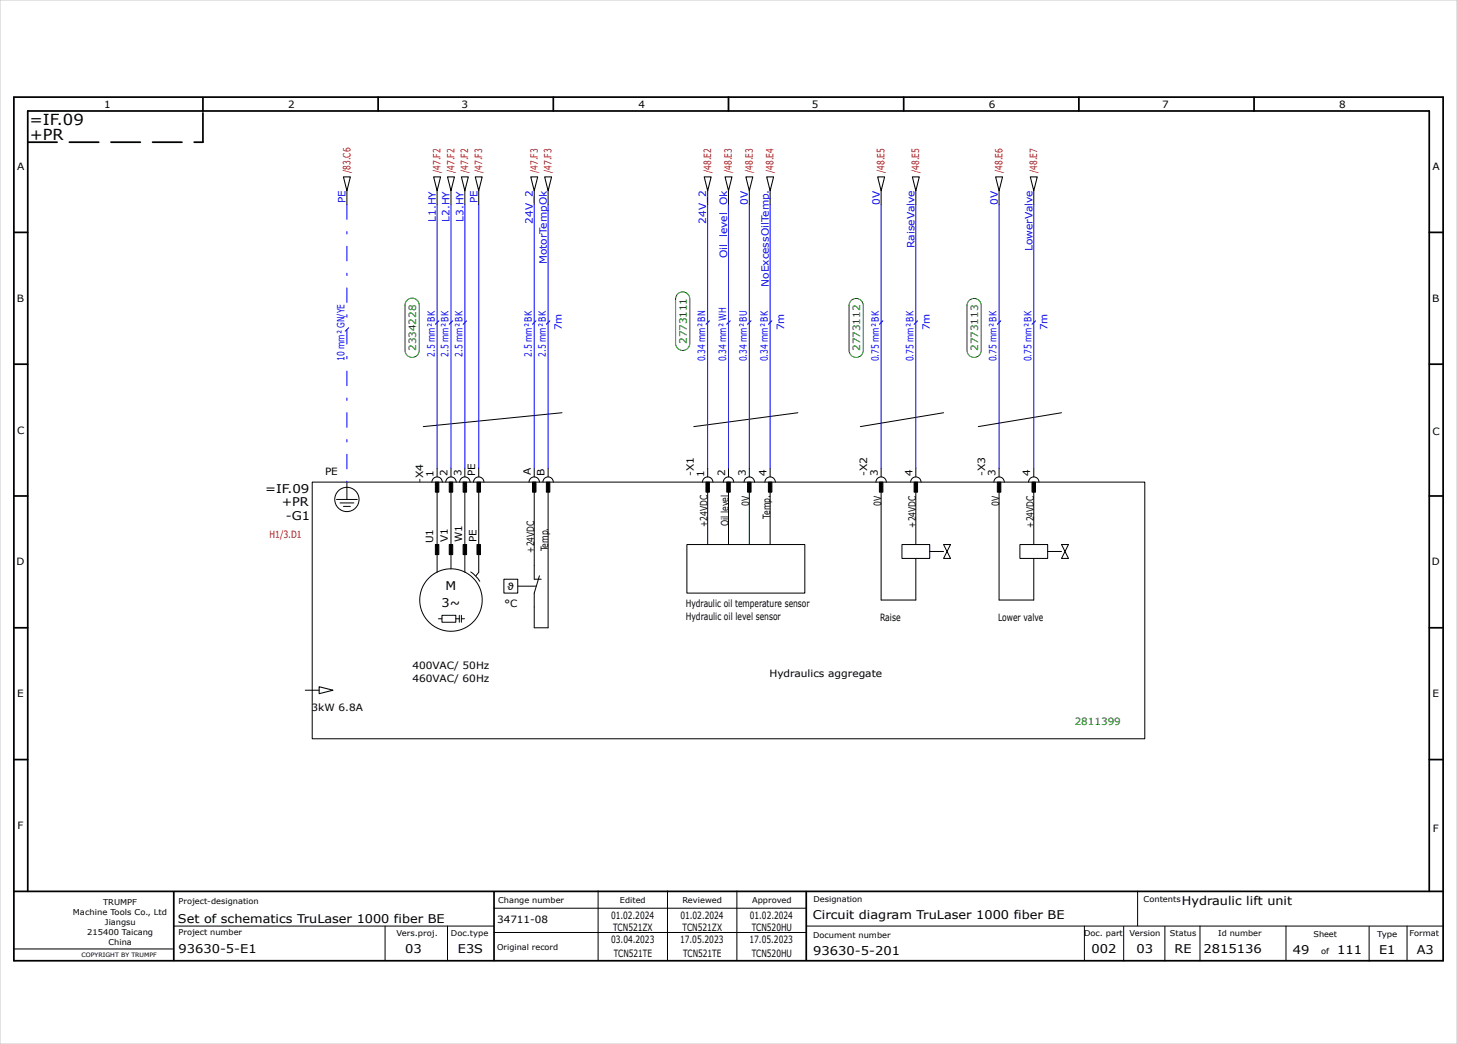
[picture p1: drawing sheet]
<svg xmlns="http://www.w3.org/2000/svg" width="420mm" height="301mm" viewBox="0 0 420 301" stroke-linecap="round" stroke-linejoin="round" font-family="sans-serif">
<g fill="none" stroke="#000" stroke-width=".5">
<path d="M4 28h412v249h-412zM58.5 28.2v3.8M109 28v4M159.5 28v4M210 28v4M260.5 28v4M311 28v4M361.5 28v4M4 67h4M412 67h4M4 105h4M412 105h4"/>
<path d="M4 143h4M412 143h4M4 181h4M412 181h4M4 219h4M412 219h4M4 257h412M8 257v-225h404v225M50.1 257.1v19.8M142.4 257.2v19.8M232.4 257.1v19.7"/>
</g>
<g fill="none" stroke="#000" stroke-width=".29">
<path d="M100 55v4M126 55v4M130 55v4M134 55v4M138 55v4M154 55v4M158 55v4M204 55v4M210 55v4M216 55v4M222 55v4M254 55v4"/>
<path d="M264 55v4M288 55v4M298 55v4M162 119l-40 4M230 119l-30 4M272 119l-24 4M306 119l-24 4M90 139h240v74h-240zM100 139v5M124.5 139a1.5 1.5 0 0 1 1.5-1.5 1.5 1.5 0 0 1 1.5 1.5M126 135v2.5M128.5 139a1.5 1.5 0 0 1 1.5-1.5 1.5 1.5 0 0 1 1.5 1.5"/>
<path d="M130 135v2.5M132.5 139a1.5 1.5 0 0 1 1.5-1.5 1.5 1.5 0 0 1 1.5 1.5M134 135v2.5M136.5 139a1.5 1.5 0 0 1 1.5-1.5 1.5 1.5 0 0 1 1.5 1.5M138 135v2.5M152.5 139a1.5 1.5 0 0 1 1.5-1.5 1.5 1.5 0 0 1 1.5 1.5M154 135v2.5M156.5 139a1.5 1.5 0 0 1 1.5-1.5 1.5 1.5 0 0 1 1.5 1.5M158 135v2.5M202.5 139a1.5 1.5 0 0 1 1.5-1.5 1.5 1.5 0 0 1 1.5 1.5M204 135v2.5M208.5 139a1.5 1.5 0 0 1 1.5-1.5 1.5 1.5 0 0 1 1.5 1.5"/>
<path d="M210 135v2.5M214.5 139a1.5 1.5 0 0 1 1.5-1.5 1.5 1.5 0 0 1 1.5 1.5M216 135v2.5M220.5 139a1.5 1.5 0 0 1 1.5-1.5 1.5 1.5 0 0 1 1.5 1.5M222 135v2.5M252.5 139a1.5 1.5 0 0 1 1.5-1.5 1.5 1.5 0 0 1 1.5 1.5M254 135v2.5M262.5 139a1.5 1.5 0 0 1 1.5-1.5 1.5 1.5 0 0 1 1.5 1.5M264 135v2.5M286.5 139a1.5 1.5 0 0 1 1.5-1.5 1.5 1.5 0 0 1 1.5 1.5M288 135v2.5M296.5 139a1.5 1.5 0 0 1 1.5-1.5 1.5 1.5 0 0 1 1.5 1.5"/>
<path d="M298 135v2.5M97 144h6M98 145h4M99 146h2M126 141v16M126 158v7M130 141v16M130 158v6M134 141v16M134 158v7M138 141v16M138 158v7l-.8 1"/>
<path d="M154 141v26h2M158 141v40h-4v-10l1.5-5M198 157h34v14h-34zM204 141v16M210 141v16M216 141v16M222 141v16M254 141v32h10v-12M260 157h8v4h-8zM264 141v16M272 157h2l-1 2zM273 159l1 2h-2z"/>
<path d="M288 141v32h10v-12M294 157h8v4h-8zM298 141v16M306 157h2l-1 2zM307 159l1 2h-2zM126.4 178.4h1M127.4 177.4h4v2h-4zM131.4 178.4h1M132.4 177.4v2M133 178.4h.9M133 177.4v2M135.7 164.9l1.4 1.2 1.2 1.5"/>
<path d="M145.2 167h4.1v4h-4.1zM88 199h4M172.4 256.9v20M192.4 256.9v20M212.4 256.9v20M327.9 256.9v10M4.1 273.6h45.7M50.1 267h92.2M111 267v10M129 267v10M142.4 261.9h90M142.4 268.9h90"/>
<path d="M232.5 267h183.5M312.6 267v10M323.9 267.1v10M335.8 267.1v10M345.9 267v10.1M370.7 267v9.8M394.7 267.1v10M405.6 267v10"/>
<circle cx="100" cy="144" r="3.5"/>
<circle cx="130" cy="173" r="9"/>
</g>
<path d="M8 41h50.5M58.5 41v-8.8" fill="none" stroke="#000" stroke-width=".5" stroke-dasharray="8.5 3.5"/>
<path d="M0 0h420v301h-420z" fill="none" stroke="#c9c9c9" stroke-width=".29"/>
<path d="M268 159h4M302 159h4M149.3 169h5.2" fill="none" stroke="#000" stroke-width=".29" stroke-dasharray="8.5 3.5"/>
<g fill="#000" stroke="#000" stroke-width=".29">
<path d="M125.5 139h1v2.9h-1z" fill-rule="evenodd"/>
<path d="M129.5 139h1v2.9h-1z" fill-rule="evenodd"/>
<path d="M133.5 139h1v2.9h-1z" fill-rule="evenodd"/>
<path d="M137.5 139h1v2.9h-1z" fill-rule="evenodd"/>
<path d="M153.5 139h1v2.9h-1z" fill-rule="evenodd"/>
<path d="M157.5 139h1v2.9h-1z" fill-rule="evenodd"/>
<path d="M203.5 139h1v2.9h-1z" fill-rule="evenodd"/>
<path d="M209.5 139h1v2.9h-1z" fill-rule="evenodd"/>
<path d="M215.5 139h1v2.9h-1z" fill-rule="evenodd"/>
<path d="M221.5 139h1v2.9h-1z" fill-rule="evenodd"/>
<path d="M253.5 139h1v2.9h-1z" fill-rule="evenodd"/>
<path d="M263.5 139h1v2.9h-1z" fill-rule="evenodd"/>
<path d="M287.5 139h1v2.9h-1z" fill-rule="evenodd"/>
<path d="M297.5 139h1v2.9h-1z" fill-rule="evenodd"/>
<path d="M125.5 157h1v2.9h-1z" fill-rule="evenodd"/>
<path d="M129.5 157h1v2.9h-1z" fill-rule="evenodd"/>
<path d="M133.5 157h1v2.9h-1z" fill-rule="evenodd"/>
<path d="M137.5 157h1v2.9h-1z" fill-rule="evenodd"/>
</g>
<g fill="none" stroke="#000" stroke-width=".3">
<path d="M99 51h2l-1 4zM125 51h2l-1 4zM129 51h2l-1 4zM133 51h2l-1 4zM137 51h2l-1 4zM153 51h2l-1 4zM157 51h2l-1 4zM203 51h2l-1 4zM209 51h2l-1 4zM215 51h2l-1 4zM221 51h2l-1 4zM253 51h2l-1 4z"/>
<path d="M263 51h2l-1 4zM287 51h2l-1 4zM297 51h2l-1 4zM92 198l4 1-4 1z"/>
</g>
<g fill="none" stroke="#00f" stroke-width=".29">
<path d="M126 59v76M130 59v76M134 59v76M138 59v76M154 59v76M158 59v76M204 59v76M210 59v76M216 59v76M222 59v76M254 59v76M264 59v76"/>
<path d="M288 59v76M298 59v76"/>
</g>
<path d="M100 59v80" fill="none" stroke="#00f" stroke-width=".29" stroke-dasharray="4.2 3.5 .7 3.5"/>
<g fill="#fff" stroke="#008000" stroke-width=".29">
<path d="M195.4 84.8a2.05 2.05 0 0 1 2.2-.5 2.05 2.05 0 0 1 1.2 1.9v12.8a2.05 2.05 0 0 1-2 2.1 2.05 2.05 0 0 1-2.1-2.1v-12.8z" fill-rule="evenodd"/>
<path d="M245.4 86.7a2.05 2.05 0 0 1 2.2-.5 2.05 2.05 0 0 1 1.3 1.9v12.9a2.05 2.05 0 0 1-2.1 2 2.05 2.05 0 0 1-2-2v-12.9z" fill-rule="evenodd"/>
<path d="M279.4 86.7a2.05 2.05 0 0 1 2.2-.5 2.05 2.05 0 0 1 1.3 1.9v12.9a2.05 2.05 0 0 1-2.1 2 2.05 2.05 0 0 1-2.1-2v-12.9z" fill-rule="evenodd"/>
<path d="M117.4 86.6a2.05 2.05 0 0 1 2.2-.5 2.05 2.05 0 0 1 1.3 1.9v13a2.05 2.05 0 0 1-2.1 2 2.05 2.05 0 0 1-2-2v-13z" fill-rule="evenodd"/>
</g>
<g fill="none" stroke="#00f" stroke-width=".3">
<path d="M100.5 94.5l-1 1M126.5 92.5l-1 1M130.5 92.5l-1 1M134.5 92.5l-1 1M154.5 92.5l-1 1M158.5 92.5l-1 1M204.5 92.5l-1 1M210.5 92.5l-1 1M216.5 92.5l-1 1M222.5 92.5l-1 1M254.5 92.5l-1 1M264.5 92.5l-1 1"/>
<path d="M288.5 92.5l-1 1M298.5 92.5l-1 1"/>
</g>
<g font-size="4.4">
<text x="8.5" y="36">=IF.09</text>
<text x="8.6" y="40.5">+PR</text>
</g>
<g font-size="3.5">
<text x="76.4" y="142">=IF.09</text>
<text x="81.2" y="146">+PR</text>
<text x="82.4" y="150">-G1</text>
<text x="128.4" y="170">M</text>
<text x="127.3" y="175">3~</text>
<text x="340.7" y="261">Hydraulic lift unit</text>
<text x="51.3" y="266">Set of schematics TruLaser 1000 fiber BE</text>
<text x="234.3" y="265">Circuit diagram TruLaser 1000 fiber BE</text>
<text x="51.5" y="274.7">93630-5-E1</text>
<text x="116.8" y="274.9">03</text>
<text x="132" y="274.9">E3S</text>
<text x="234.4" y="275.3">93630-5-201</text>
<text x="314.6" y="274.8">002</text>
<text x="327.6" y="274.9">03</text>
<text x="338.6" y="274.8">RE</text>
<text x="346.9" y="274.7">2815136</text>
<text x="372.7" y="275">49</text>
<text x="385.4" y="275">111</text>
<text x="397.6" y="275">E1</text>
<text x="408.4" y="275">A3</text>
</g>
<g font-size="2.9">
<text x="30" y="31">1</text>
<text x="83" y="31">2</text>
<text x="133.1" y="31">3</text>
<text x="184.1" y="31">4</text>
<text x="234.1" y="31">5</text>
<text x="285" y="31">6</text>
<text x="335" y="31">7</text>
<text x="386" y="31">8</text>
<text x="5" y="49">A</text>
<text x="413" y="49">A</text>
<text x="4.8" y="87">B</text>
<text x="412.8" y="87">B</text>
<text x="5" y="125">C</text>
<text x="413" y="125.5">C</text>
<text x="93.7" y="137">PE</text>
<text x="125" y="137.4" transform="rotate(-90 125 137.4)">1</text>
<text x="129" y="137.2" transform="rotate(-90 129 137.2)">2</text>
<text x="133" y="137.2" transform="rotate(-90 133 137.2)">3</text>
<text x="137" y="137.3" transform="rotate(-90 137 137.3)">PE</text>
<text x="153" y="137" transform="rotate(-90 153 137)">A</text>
<text x="157" y="137.3" transform="rotate(-90 157 137.3)">B</text>
<text x="200" y="137.2" transform="rotate(-90 200 137.2)">-X1</text>
<text x="203" y="137.4" transform="rotate(-90 203 137.4)">1</text>
<text x="209" y="137.2" transform="rotate(-90 209 137.2)">2</text>
<text x="215" y="137.2" transform="rotate(-90 215 137.2)">3</text>
<text x="221" y="137.1" transform="rotate(-90 221 137.1)">4</text>
<text x="250" y="137.2" transform="rotate(-90 250 137.2)">-X2</text>
<text x="253" y="137.2" transform="rotate(-90 253 137.2)">3</text>
<text x="263" y="137.1" transform="rotate(-90 263 137.1)">4</text>
<text x="284" y="137.2" transform="rotate(-90 284 137.2)">-X3</text>
<text x="287" y="137.2" transform="rotate(-90 287 137.2)">3</text>
<text x="297" y="137.1" transform="rotate(-90 297 137.1)">4</text>
<text x="122" y="139.2" transform="rotate(-90 122 139.2)">-X4</text>
<text x="216" y="145.9" transform="rotate(-90 216 145.9)">0V</text>
<text x="222" y="149.5" transform="rotate(-90 222 149.5)">Temp.</text>
<text x="254" y="145.9" transform="rotate(-90 254 145.9)">0V</text>
<text x="288" y="145.9" transform="rotate(-90 288 145.9)">0V</text>
<text x="203.9" y="151.9" transform="rotate(-90 203.9 151.9)">+24VDC</text>
<text x="210" y="151.7" transform="rotate(-90 210 151.7)">Oil level</text>
<text x="264" y="152.1" transform="rotate(-90 264 152.1)">+24VDC</text>
<text x="298" y="152.1" transform="rotate(-90 298 152.1)">+24VDC</text>
<text x="124.9" y="156.6" transform="rotate(-90 124.9 156.6)">U1</text>
<text x="129.1" y="156.4" transform="rotate(-90 129.1 156.4)">V1</text>
<text x="133.2" y="156.3" transform="rotate(-90 133.2 156.3)">W1</text>
<text x="137.4" y="156.2" transform="rotate(-90 137.4 156.2)">PE</text>
<text x="154" y="159.3" transform="rotate(-90 154 159.3)">+24VDC</text>
<text x="158" y="159" transform="rotate(-90 158 159)">Temp.</text>
<text x="4.8" y="163">D</text>
<text x="412.7" y="163">D</text>
<text x="146.3" y="170">ϑ</text>
<text x="145.4" y="175">°C</text>
<text x="197.7" y="175">Hydraulic oil temperature sensor</text>
<text x="197.7" y="178.6">Hydraulic oil level sensor</text>
<text x="253.7" y="179">Raise</text>
<text x="287.7" y="179">Lower valve</text>
<text x="118.9" y="193">400VAC/ 50Hz</text>
<text x="118.9" y="196.6">460VAC/ 60Hz</text>
<text x="221.8" y="195.3">Hydraulics aggregate</text>
<text x="5" y="201">E</text>
<text x="413" y="201">E</text>
<text x="89.8" y="205">3kW 6.8A</text>
<text x="5.1" y="239">F</text>
<text x="413" y="240">F</text>
<text x="143.3" y="266">34711-08</text>
<text x="176.1" y="264.9">01.02.2024</text>
<text x="176.8" y="268.4">TCN521ZX</text>
<text x="196.1" y="264.9">01.02.2024</text>
<text x="196.8" y="268.4">TCN521ZX</text>
<text x="216.1" y="264.9">01.02.2024</text>
<text x="216.7" y="268.4">TCN520HU</text>
<text x="176.2" y="271.9">03.04.2023</text>
<text x="176.9" y="275.9">TCN521TE</text>
<text x="196" y="271.9">17.05.2023</text>
<text x="196.9" y="275.9">TCN521TE</text>
<text x="216" y="271.9">17.05.2023</text>
<text x="216.7" y="275.9">TCN520HU</text>
</g>
<g font-size="2.9" fill="#b60000">
<text x="101" y="49.9" transform="rotate(-90 101 49.9)">/83.C6</text>
<text x="127" y="49.9" transform="rotate(-90 127 49.9)">/47.F2</text>
<text x="131" y="49.9" transform="rotate(-90 131 49.9)">/47.F2</text>
<text x="135" y="49.9" transform="rotate(-90 135 49.9)">/47.F2</text>
<text x="139" y="49.9" transform="rotate(-90 139 49.9)">/47.F3</text>
<text x="155" y="49.9" transform="rotate(-90 155 49.9)">/47.F3</text>
<text x="159" y="49.9" transform="rotate(-90 159 49.9)">/47.F3</text>
<text x="205" y="49.9" transform="rotate(-90 205 49.9)">/48.E2</text>
<text x="211" y="49.9" transform="rotate(-90 211 49.9)">/48.E3</text>
<text x="217" y="49.9" transform="rotate(-90 217 49.9)">/48.E3</text>
<text x="223" y="49.9" transform="rotate(-90 223 49.9)">/48.E4</text>
<text x="255" y="49.9" transform="rotate(-90 255 49.9)">/48.E5</text>
<text x="265" y="49.9" transform="rotate(-90 265 49.9)">/48.E5</text>
<text x="289" y="49.9" transform="rotate(-90 289 49.9)">/48.E6</text>
<text x="299" y="49.9" transform="rotate(-90 299 49.9)">/48.E7</text>
<text x="77.7" y="155">H1/3.D1</text>
</g>
<g font-size="2.9" fill="#00f">
<text x="99.6" y="58.6" transform="rotate(-90 99.6 58.6)">PE</text>
<text x="137.6" y="58.6" transform="rotate(-90 137.6 58.6)">PE</text>
<text x="215.6" y="59" transform="rotate(-90 215.6 59)">0V</text>
<text x="253.6" y="59" transform="rotate(-90 253.6 59)">0V</text>
<text x="287.6" y="59" transform="rotate(-90 287.6 59)">0V</text>
<text x="125.6" y="63.9" transform="rotate(-90 125.6 63.9)">L1.HY</text>
<text x="129.6" y="63.9" transform="rotate(-90 129.6 63.9)">L2.HY</text>
<text x="133.6" y="63.9" transform="rotate(-90 133.6 63.9)">L3.HY</text>
<text x="153.6" y="64.5" transform="rotate(-90 153.6 64.5)">24V_2</text>
<text x="203.6" y="64.5" transform="rotate(-90 203.6 64.5)">24V_2</text>
<text x="263.6" y="71.5" transform="rotate(-90 263.6 71.5)">RaiseValve</text>
<text x="157.6" y="76.2" transform="rotate(-90 157.6 76.2)">MotorTempOk</text>
<text x="209.6" y="74.4" transform="rotate(-90 209.6 74.4)">Oil_level_Ok</text>
<text x="297.6" y="72.4" transform="rotate(-90 297.6 72.4)">LowerValve</text>
<text x="221.6" y="82.7" transform="rotate(-90 221.6 82.7)">NoExcessOilTemp.</text>
<text x="162" y="95.2" transform="rotate(-90 162 95.2)">7m</text>
<text x="226" y="95.2" transform="rotate(-90 226 95.2)">7m</text>
<text x="268" y="95.2" transform="rotate(-90 268 95.2)">7m</text>
<text x="302" y="95.2" transform="rotate(-90 302 95.2)">7m</text>
<text x="99.3" y="104.1" transform="rotate(-90 99.3 104.1)">10 mm² GN/YE</text>
<text x="125.3" y="102.8" transform="rotate(-90 125.3 102.8)">2.5 mm² BK</text>
<text x="129.3" y="102.8" transform="rotate(-90 129.3 102.8)">2.5 mm² BK</text>
<text x="133.3" y="102.8" transform="rotate(-90 133.3 102.8)">2.5 mm² BK</text>
<text x="153.3" y="102.8" transform="rotate(-90 153.3 102.8)">2.5 mm² BK</text>
<text x="157.3" y="102.8" transform="rotate(-90 157.3 102.8)">2.5 mm² BK</text>
<text x="203.3" y="104.2" transform="rotate(-90 203.3 104.2)">0.34 mm² BN</text>
<text x="209.3" y="104.2" transform="rotate(-90 209.3 104.2)">0.34 mm² WH</text>
<text x="215.3" y="104.2" transform="rotate(-90 215.3 104.2)">0.34 mm² BU</text>
<text x="221.3" y="104.2" transform="rotate(-90 221.3 104.2)">0.34 mm² BK</text>
<text x="253.3" y="104.2" transform="rotate(-90 253.3 104.2)">0.75 mm² BK</text>
<text x="263.3" y="104.2" transform="rotate(-90 263.3 104.2)">0.75 mm² BK</text>
<text x="287.3" y="104.2" transform="rotate(-90 287.3 104.2)">0.75 mm² BK</text>
<text x="297.3" y="104.2" transform="rotate(-90 297.3 104.2)">0.75 mm² BK</text>
</g>
<g font-size="2.9" fill="#008000">
<text x="120" y="101.2" transform="rotate(-90 120 101.2)">2334228</text>
<text x="198" y="99.2" transform="rotate(-90 198 99.2)">2773111</text>
<text x="248" y="101.2" transform="rotate(-90 248 101.2)">2773112</text>
<text x="282" y="101.2" transform="rotate(-90 282 101.2)">2773113</text>
<text x="309.8" y="209">2811399</text>
</g>
<g font-size="2.3">
<text x="21" y="263.8">Machine Tools Co., Ltd</text>
<text x="29.7" y="260.8">TRUMPF</text>
<text x="51.5" y="260.7">Project-designation</text>
<text x="143.6" y="260.4">Change number</text>
<text x="178.7" y="260.4">Edited</text>
<text x="196.7" y="260.4">Reviewed</text>
<text x="216.8" y="260.4">Approved</text>
<text x="234.5" y="260.2">Designation</text>
<text x="329.7" y="260.1">Contents</text>
<text x="25.2" y="269.6">215400 Taicang</text>
<text x="30.3" y="266.7">Jiangsu</text>
<text x="51.5" y="269.7">Project number</text>
<text x="114.3" y="269.9">Vers.proj.</text>
<text x="130" y="269.9">Doc.type</text>
<text x="312.5" y="269.8">Doc. part</text>
<text x="325.6" y="269.9">Version</text>
<text x="337.3" y="269.8">Status</text>
<text x="351.2" y="269.8">Id number</text>
<text x="406.4" y="270">Format</text>
<text x="31.3" y="272.5">China</text>
<text x="143.3" y="273.9">Original record</text>
<text x="234.4" y="270.3">Document number</text>
<text x="378.6" y="270">Sheet</text>
<text x="380.8" y="275">of</text>
<text x="397" y="270">Type</text>
</g>
<text font-size="1.7" x="23.5" y="275.8">COPYRIGHT BY TRUMPF</text>
</svg>
